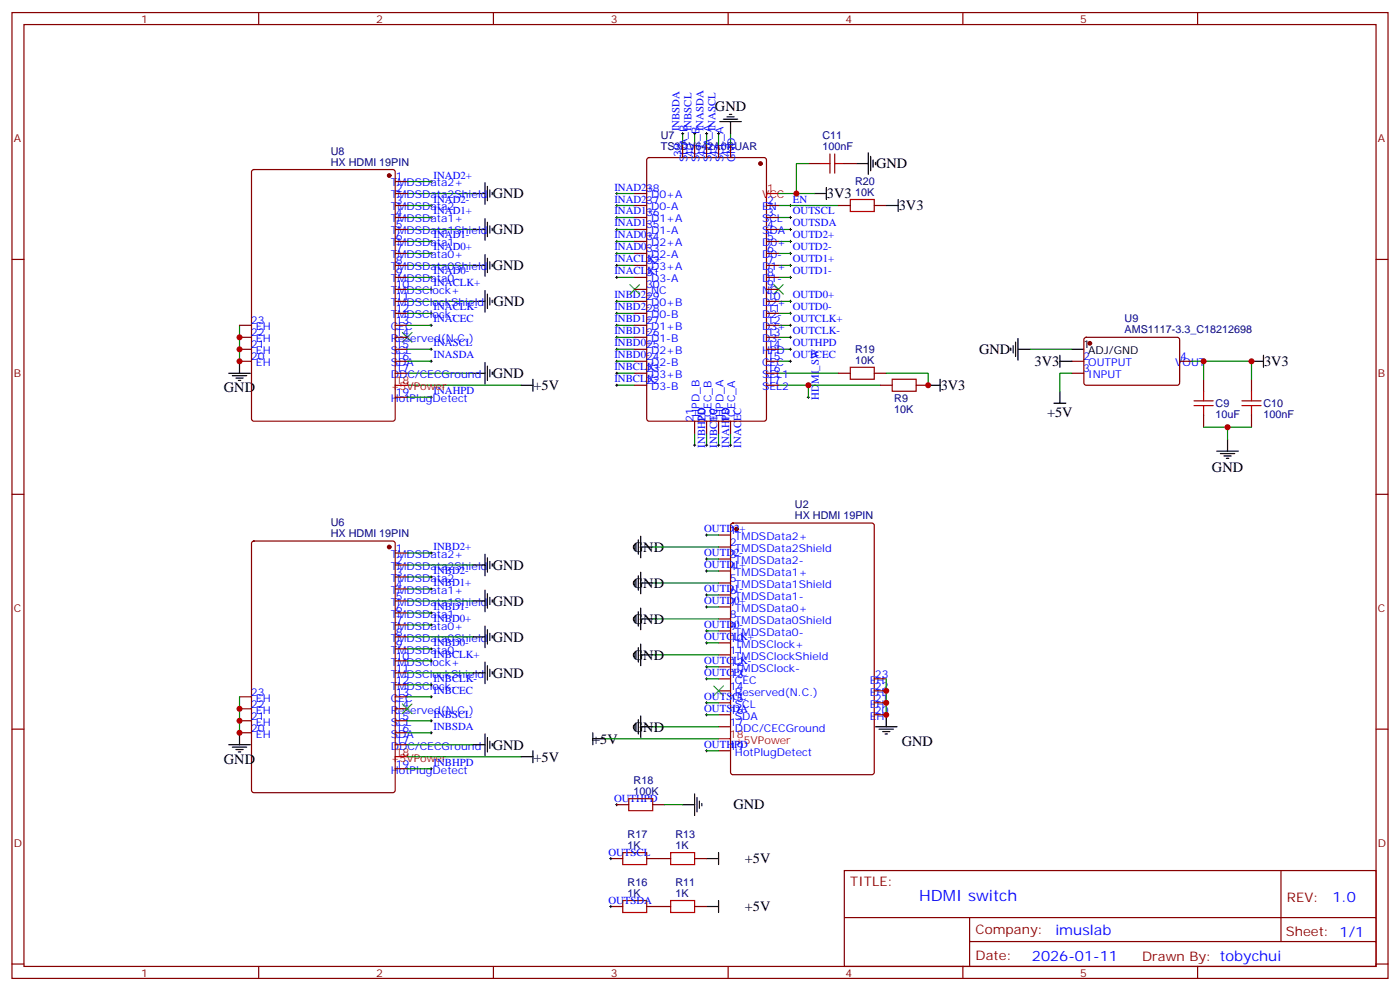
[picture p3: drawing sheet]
<svg xmlns="http://www.w3.org/2000/svg" width="412mm" height="292mm" viewBox="0 0 412 292" stroke-linecap="round" stroke-linejoin="round" font-family="sans-serif">
<g fill="none" stroke="#870000" stroke-width=".35">
<path d="M3.5 3.7h405.4v284.3h-405.4zM7.1 7.2h398.2v277.3h-398.2zM76.2 3.7v3.5M145.3 3.7v3.5M214.5 3.7v3.5M283.6 3.7v3.5M352.8 3.7v3.5M74.3 50.1l.5-.2h40.9l.7 .4v73l-.4 .6-41.2 .1-.7-.5v-72.9zM116.4 57h3.5M116.4 53.4h3.5M187 57h3.5M190.7 46.6l.5-.2h33.9l.6 .4 .1 76.5-.5 .6-34.1 .1-.6-.5-.1-76.4z"/>
<path d="M201.1 42.9v3.5M204.6 42.9v3.5M208.1 42.9v3.5M211.7 42.9v3.5M215.2 42.9v3.5M238.1 48.2h3.6M248.7 48.2h3.5M3.5 76.4h3.6M116.4 60.5h3.5M116.4 78.1h3.5M116.4 74.6h3.5M116.4 71.1h3.5"/>
<path d="M116.4 67.6h3.5M116.4 64h3.5M187 60.5h3.5M187 78.1h3.5M187 74.6h3.5M187 71.1h3.5M187 67.6h3.5M187 64h3.5M225.8 60.5h3.5M225.8 78.1h3.5M225.8 74.6h3.5M225.8 71.1h3.5"/>
<path d="M225.8 67.6h3.5M225.8 64h3.5M246.9 60.5h3.6M257.5 60.5h3.6M405.3 76.4h3.6M70.6 99.3h3.5M70.6 95.8h3.5M116.4 99.3h3.5M116.4 95.8h3.5M116.4 92.3h3.5M116.4 88.7h3.5M116.4 85.2h3.5"/>
<path d="M116.4 81.7h3.5M187 99.3h3.5M187 95.8h3.5M187 92.3h3.5M187 88.7h3.5M187 85.2h3.5M187 81.7h3.5M225.8 99.3h3.5M225.8 95.8h3.5M225.8 92.3h3.5M225.8 88.7h3.5M225.8 85.2h3.5"/>
<path d="M225.8 81.7h3.5M319.5 99.5l.5-.2 27.1 .1 .4 .6-.1 13-.6 .4h-27.1l-.4-.7v-12.7zM70.6 106.4h3.5M70.6 102.8h3.5M116.4 109.9h3.5M116.4 106.4h3.5M116.4 102.8h3.5M116.4 116.9h3.5M187 113.4h3.5M187 109.9h3.5M187 106.4h3.5M187 102.8h3.5"/>
<path d="M225.8 113.4h3.5M225.8 109.9h3.5M225.8 106.4h3.5M225.8 102.8h3.5M246.9 109.9h3.6M257.5 109.9h3.6M259.3 113.4h3.5M269.9 113.4h3.5M315.7 109.9h3.6M315.7 106.4h3.6M347.5 106.4h3.5M354.5 111.7v3.5"/>
<path d="M368.7 111.7v3.5M204.6 124v3.5M208.1 124v3.5M211.7 124v3.5M215.2 124v3.5M354.5 122.2v3.6M368.7 122.2v3.6M3.5 145.5h3.6M74.3 159.5l.5-.2h40.9l.7 .4v73l-.4 .6-41.2 .1-.7-.5v-72.9zM211.7 157.5h3.5M215.4 154.2l.5-.2h40.9l.7 .4v73l-.4 .6-41.2 .1-.7-.5v-72.9zM405.3 145.5h3.6"/>
<path d="M116.4 176.9h3.5M116.4 173.4h3.5M116.4 169.9h3.5M116.4 166.3h3.5M116.4 162.8h3.5M211.7 178.7h3.5M211.7 175.2h3.5M211.7 171.6h3.5M211.7 168.1h3.5M211.7 164.6h3.5M211.7 161h3.5M116.4 198.1h3.5"/>
<path d="M116.4 194.6h3.5M116.4 191h3.5M116.4 187.5h3.5M116.4 184h3.5M116.4 180.4h3.5M211.7 199.8h3.5M211.7 196.3h3.5M211.7 192.8h3.5M211.7 189.3h3.5M211.7 185.7h3.5M211.7 182.2h3.5M257.5 199.8h3.6"/>
<path d="M3.5 214.7h3.6M70.6 215.7h3.5M70.6 212.2h3.5M70.6 208.7h3.5M70.6 205.1h3.5M116.4 215.7h3.5M116.4 219.3h3.5M116.4 212.2h3.5M116.4 208.7h3.5M116.4 205.1h3.5M116.4 201.6h3.5M211.7 210.4h3.5"/>
<path d="M211.7 214h3.5M211.7 206.9h3.5M211.7 203.4h3.5M257.5 210.4h3.6M257.5 206.9h3.6M257.5 203.4h3.6M405.3 214.7h3.6M116.4 226.3h3.5M181.7 236.9h3.5M192.3 236.9h3.5M211.7 221h3.5M179.9 252.8h3.5"/>
<path d="M190.5 252.8h7.1M204.6 252.8h3.5M248.7 256.3h156.6v28.2h-156.6zM377.3 256.3v20.9M179.9 266.9h3.5M190.5 266.9h7.1M204.6 266.9h3.5M248.7 270.1h156.5M285.6 277.2h119.6M285.6 270.1v14.2M3.5 283.8h3.6M76.2 284.5v3.5"/>
<path d="M145.3 284.5v3.5M214.5 284.5v3.5M283.6 284.5v3.5M352.8 284.5v3.5M405.3 283.8h3.6"/>
</g>
<g fill="none" stroke="#000" stroke-width=".29">
<path d="M200.7 39.3h.7M201.1 39v.7M204.3 39.3h.7M204.6 39v.7M207.8 39.3h.7M208.1 39v.7M211.3 39.3h.7M211.7 39v.7M126.6 53.4h.8M127 53.1v.7M181.3 57h.7M181.7 56.6v.7"/>
<path d="M126.6 60.5h.8M126.6 64h.8M126.6 71.1h.8M126.6 74.6h.8M127 60.1v.8M127 63.7v.7M127 70.7v.7M127 74.3v.7M181.3 60.5h.7M181.3 64h.7M181.3 67.6h.7M181.3 71.1h.7"/>
<path d="M181.3 74.6h.7M181.3 78.1h.7M181.7 60.1v.8M181.7 63.7v.7M181.7 67.2v.7M181.7 70.7v.7M181.7 74.3v.7M181.7 77.8v.7M232.5 60.5h.7M232.5 64h.7M232.5 67.6h.7M232.5 71.1h.7"/>
<path d="M232.5 74.6h.7M232.5 78.1h.7M232.8 60.1v.8M232.8 63.7v.7M232.8 67.2v.7M232.8 70.7v.7M232.8 74.3v.7M232.8 77.8v.7M126.6 92.3h.8M126.6 95.8h.8M126.6 81.7h.8M126.6 85.2h.8"/>
<path d="M127 81.3v.7M127 84.8v.7M127 91.9v.7M127 95.4v.7M181.3 92.3h.7M181.3 88.7h.7M181.3 95.8h.7M181.3 99.3h.7M181.3 81.7h.7M181.7 81.3v.7M181.7 88.4v.7M181.7 91.9v.7"/>
<path d="M181.7 95.4v.7M181.7 99v.7M232.5 92.3h.7M232.5 88.7h.7M232.5 95.8h.7M232.5 99.3h.7M232.5 81.7h.7M232.8 81.3v.7M232.8 88.4v.7M232.8 91.9v.7M232.8 95.4v.7M232.8 99v.7"/>
<path d="M126.6 102.8h.8M126.6 106.4h.8M126.6 116.9h.8M127 102.5v.7M127 106v.7M127 116.6v.7M181.3 102.8h.7M181.3 106.4h.7M181.3 113.4h.7M181.3 109.9h.7M181.7 102.5v.7M181.7 106v.7"/>
<path d="M181.7 109.5v.7M181.7 113.1v.7M232.5 102.8h.7M232.5 106.4h.7M232.8 102.5v.7M232.8 106v.7M237.8 116.9h.7M238.1 116.6v.7M204.3 131.1h.7M204.6 130.7v.7M207.8 131.1h.7M208.1 130.7v.7"/>
<path d="M211.3 131.1h.7M211.7 130.7v.7M214.8 131.1h.7M215.2 130.7v.7M207.8 157.5h.7M208.1 157.2v.7M126.6 162.8h.8M126.6 169.9h.8M126.6 173.4h.8M127 162.5v.7M127 169.5v.7M127 173v.7"/>
<path d="M207.8 164.6h.7M207.8 168.1h.7M207.8 175.2h.7M207.8 178.7h.7M208.1 164.2v.7M208.1 167.7v.8M208.1 174.8v.7M208.1 178.3v.7M126.6 180.4h.8M126.6 184h.8M126.6 191h.8M126.6 194.6h.8"/>
<path d="M127 180.1v.7M127 183.6v.7M127 190.7v.7M127 194.2v.7M207.8 185.7h.7M207.8 189.3h.7M207.8 196.3h.7M207.8 199.8h.7M208.1 185.4v.7M208.1 188.9v.7M208.1 196v.7M208.1 199.5v.7"/>
<path d="M126.6 201.6h.8M126.6 205.1h.8M126.6 212.2h.8M126.6 215.7h.8M127 201.3v.7M127 204.8v.7M127 211.8v.7M127 215.4v.7M207.8 206.9h.7M207.8 210.4h.7M208.1 206.6v.7M208.1 210.1v.7"/>
<path d="M126.6 226.3h.8M127 226v.7M181.3 236.9h.7M181.7 236.5v.7M207.8 221h.7M208.1 220.7v.7M179.6 252.8h.7M179.9 252.4v.7M179.6 266.9h.7M179.9 266.5v.7"/>
</g>
<g fill="none" stroke="#008700" stroke-width=".35">
<path d="M201.1 39.3v3.6M204.6 39.3v3.6M208.1 39.3v3.6M211.7 39.3v3.6M215.2 39.3v3.6M119.9 57h19.4M119.9 53.4h7.1M181.7 57h5.3M229.3 57h10.6M238.1 48.2h-3.5v8.8M119.9 60.5h7.1M119.9 78.1h19.4"/>
<path d="M119.9 71.1h7.1M119.9 74.6h7.1M119.9 64h7.1M119.9 67.6h19.4M181.7 60.5h5.3M181.7 78.1h5.3M181.7 71.1h5.3M181.7 74.6h5.3M181.7 64h5.3M181.7 67.6h5.3M229.3 60.5h17.6M229.3 78.1h3.5"/>
<path d="M229.3 71.1h3.5M229.3 74.6h3.5M229.3 64h3.5M229.3 67.6h3.5M70.6 95.8v10.6M119.9 88.7h19.4M119.9 92.3h7.1M119.9 81.7h7.1M119.9 95.8h7.1M119.9 85.2h7.1M181.7 88.7h5.3M181.7 92.3h5.3"/>
<path d="M181.7 81.7h5.3M181.7 95.8h5.3M181.7 99.3h5.3M229.3 88.7h3.5M229.3 92.3h3.5M229.3 81.7h3.5M229.3 95.8h3.5M229.3 99.3h3.5M119.9 113.4h33.6M119.9 109.9h19.4M119.9 106.4h7.1M119.9 102.8h7.1"/>
<path d="M119.9 116.9h7.1M181.7 113.4h5.3M181.7 109.9h5.3M181.7 106.4h5.3M181.7 102.8h5.3M229.3 113.4h30M229.3 109.9h17.6M229.3 106.4h3.5M229.3 102.8h3.5M238.1 113.4v3.5M261.1 109.9h12.3v3.5M303.4 102.8h12.3"/>
<path d="M315.7 109.9h-3.5v5.3M351 106.4h3.5v5.3M354.5 106.4h14.2v5.3M204.6 127.5v3.6M208.1 127.5v3.6M211.7 127.5v3.6M215.2 127.5v3.6M354.5 125.8h14.2M361.6 125.8v3.5M208.1 157.5h3.6M119.9 166.3h19.4M119.9 176.9h19.4"/>
<path d="M119.9 173.4h7.1M119.9 169.9h7.1M119.9 162.8h7.1M192.3 161h19.4M192.3 171.6h19.4M208.1 164.6h3.6M208.1 168.1h3.6M208.1 175.2h3.6M208.1 178.7h3.6M119.9 187.5h19.4M119.9 198.1h19.4M119.9 194.6h7.1"/>
<path d="M119.9 191h7.1M119.9 184h7.1M119.9 180.4h7.1M192.3 182.2h19.4M192.3 192.8h19.4M208.1 185.7h3.6M208.1 189.3h3.6M208.1 196.3h3.6M208.1 199.8h3.6M261.1 199.8v10.6M70.6 205.1v10.6M119.9 219.3h19.4"/>
<path d="M119.9 212.2h7.1M119.9 215.7h7.1M119.9 205.1h7.1M119.9 201.6h7.1M178.2 217.5h33.5M192.3 214h19.4M208.1 206.9h3.6M208.1 210.4h3.6M119.9 222.8h33.6M119.9 226.3h7.1M195.8 236.9h5.3M208.1 221h3.6"/>
</g>
<g fill="none" stroke="#a10000" stroke-width=".35">
<path d="M241.7 48.2h2.8M244.5 45.3v5.7M245.9 48.2h2.8M245.9 45.3v5.7M250.5 58.7h7v3.6h-7zM250.5 108.1h7v3.6h-7zM262.8 111.7h7.1v3.5h-7.1zM351.7 118h5.7M351.7 119.4h5.7M354.5 115.2v2.8M354.5 119.4v2.8M365.8 118h5.7"/>
<path d="M365.8 119.4h5.7M368.7 115.2v2.8M368.7 119.4v2.8M185.2 235.1h7.1v3.6h-7.1zM183.4 251h7.1v3.5h-7.1zM197.6 251h7v3.5h-7zM183.4 265.1h7.1v3.5h-7.1zM197.6 265.1h7v3.5h-7z"/>
</g>
<g fill="none" stroke="#000" stroke-width=".35">
<path d="M212 35.8h6.4M213.1 35.1h4.2M214.1 34.4h2.2M214.8 33.7h.7M215.2 35.8v3.5M139.3 57h3.6M142.9 53.8v6.3M143.6 54.9v4.2M144.3 55.9v2.1M145 56.6v.7M239.9 57h3.5M243.4 55.2v3.5"/>
<path d="M252.2 48.2h3.6M255.8 45v6.3M256.5 46v4.3M257.2 47.1v2.1M257.9 47.8v.7M264.6 58.7v3.6M139.3 78.1h3.6M139.3 67.6h3.6M142.9 64.4v6.3M142.9 75v6.3M143.6 65.4v4.3M143.6 76v4.3"/>
<path d="M144.3 66.5v2.1M144.3 77.1v2.1M145 67.2v.7M145 77.8v.7M261.1 60.5h3.5M139.3 88.7h3.6M142.9 85.5v6.4M143.6 86.6v4.2M144.3 87.7v2.1M145 88.4v.7M299.9 99.7v6.3M67.4 109.9h6.3"/>
<path d="M68.4 110.6h4.3M69.5 111.3h2.1M70.2 112h.7M70.6 106.4v3.5M139.3 109.9h3.6M142.9 106.7v6.4M143.6 107.8v4.2M144.3 108.8v2.1M145 109.5v.7M153.5 113.4h3.5M157 111.7v3.5M273.4 113.4h3.5"/>
<path d="M276.9 111.7v3.5M297.7 102.5v.7M298.4 101.8v2.1M299.2 100.7v4.3M299.9 102.8h3.5M310.4 118.7h3.6M312.2 104.6v3.5M312.2 115.2v3.5M312.2 106.4h3.5M315.7 102.8h3.6M368.7 106.4h3.5M372.2 104.6v3.5"/>
<path d="M358.4 132.8h6.4M359.5 133.5h4.2M360.5 134.2h2.2M361.2 134.9h.7M361.6 129.3v3.5M187.3 160v2.1M188 158.9v4.3M188.7 157.9v6.3M139.3 166.3h3.6M139.3 176.9h3.6M142.9 163.2v6.3M142.9 173.7v6.4"/>
<path d="M143.6 164.2v4.3M143.6 174.8v4.2M144.3 165.3v2.1M144.3 175.9v2.1M145 166v.7M145 176.6v.7M186.6 160.7v.7M186.6 171.3v.7M187.3 170.6v2.1M188 169.5v4.2M188.7 161h3.6M188.7 168.5v6.3"/>
<path d="M188.7 179v6.4M188.7 171.6h3.6M139.3 187.5h3.6M139.3 198.1h3.6M142.9 184.3v6.4M142.9 194.9v6.4M143.6 185.4v4.2M143.6 196v4.2M144.3 186.4v2.2M144.3 197v2.1M145 187.1v.8M145 197.7v.7"/>
<path d="M186.6 181.9v.7M186.6 192.4v.7M187.3 181.2v2.1M187.3 191.7v2.2M188 180.1v4.2M188 190.7v4.2M188.7 189.6v6.4M188.7 182.2h3.6M188.7 192.8h3.6M67.4 219.3h6.3M68.4 220h4.3M70.6 215.7v3.6"/>
<path d="M139.3 219.3h3.6M142.9 216.1v6.3M143.6 217.1v4.3M144.3 218.2v2.1M145 218.9v.7M174.6 217.5h3.6M174.6 215.7v3.6M186.6 213.6v.7M187.3 212.9v2.1M188 211.8v4.3M188.7 214h3.6M188.7 210.8v6.3"/>
<path d="M257.9 214h6.3M258.9 214.7h4.3M260 215.4h2.1M260.7 216.1h.7M261.1 210.4v3.6M69.5 220.7h2.1M70.2 221.4h.7M153.5 222.8h3.5M157 221v3.5M201.1 236.9h3.5M204.6 233.7v6.4M205.3 234.8v4.2"/>
<path d="M206 235.8v2.1M206.7 236.5v.7M208.1 252.8h3.6M211.7 251v3.5M208.1 266.9h3.6M211.7 265.1v3.5"/>
</g>
<path d="M118.5 97.9l2.9 2.8M121.4 97.9l-2.9 2.8M185.6 83.8l2.8 2.8M188.4 83.8l-2.8 2.8M227.9 83.8l2.8 2.8M230.7 83.8l-2.8 2.8M118.5 207.3l2.9 2.8M121.4 207.3l-2.9 2.8M210.3 202l2.8 2.8M213.1 202l-2.8 2.8" fill="none" stroke="#3c3" stroke-width=".35"/>
<path d="M225.8 57h3.5M116.4 113.4h3.5M211.7 217.5h3.5M116.4 222.8h3.5" fill="none" stroke="#f00" stroke-width=".35"/>
<g fill="#870000" stroke="#870000" stroke-width=".35">
<circle cx="217" cy="155.8" r=".53"/>
<circle cx="114.7" cy="161" r=".53"/>
<circle cx="224" cy="48.2" r=".53"/>
<circle cx="114.7" cy="51.7" r=".53"/>
<circle cx="321" cy="101.1" r=".53"/>
</g>
<g fill="#c00">
<circle cx="261.1" cy="210.4" r=".88"/>
<circle cx="261.1" cy="206.9" r=".88"/>
<circle cx="261.1" cy="203.4" r=".88"/>
<circle cx="70.6" cy="215.7" r=".88"/>
<circle cx="70.6" cy="212.2" r=".88"/>
<circle cx="70.6" cy="208.7" r=".88"/>
<circle cx="70.6" cy="99.3" r=".88"/>
<circle cx="70.6" cy="102.8" r=".88"/>
<circle cx="70.6" cy="106.4" r=".88"/>
<circle cx="273.4" cy="113.4" r=".88"/>
<circle cx="361.6" cy="125.8" r=".88"/>
<circle cx="354.5" cy="106.4" r=".88"/>
<circle cx="238.1" cy="113.4" r=".88"/>
<circle cx="234.6" cy="57" r=".88"/>
<circle cx="368.7" cy="106.4" r=".88"/>
</g>
<text font-size="4.6" fill="#00f" x="270.8" y="265.3">HDMI switch</text>
<g font-size="4.2">
<text x="210.6" y="32.6">GND</text>
<text x="258.1" y="49.6">GND</text>
<text x="145.2" y="58.4">GND</text>
<text x="243.6" y="58.4">3V3</text>
<text x="264.8" y="61.9">3V3</text>
<text x="145.2" y="69">GND</text>
<text x="145.2" y="79.6">GND</text>
<text x="145.3" y="90.2">GND</text>
<text x="288.4" y="104.3">GND</text>
<text x="304.7" y="107.8">3V3</text>
<text x="372.4" y="107.8">3V3</text>
<text x="145.2" y="111.3">GND</text>
<text x="66" y="115.5">GND</text>
<text x="157.2" y="114.8">+5V</text>
<text x="277.1" y="114.9">3V3</text>
<text x="308.4" y="122.7">+5V</text>
<text x="357" y="138.9">GND</text>
<text x="145.2" y="167.8">GND</text>
<text x="186.4" y="162.5">GND</text>
<text x="186.4" y="173.1">GND</text>
<text x="145.2" y="178.3">GND</text>
<text x="186.4" y="183.6">GND</text>
<text x="145.2" y="188.9">GND</text>
<text x="186.4" y="194.2">GND</text>
<text x="145.2" y="199.5">GND</text>
<text x="186.4" y="215.4">GND</text>
<text x="145.2" y="220.7">GND</text>
<text x="174.4" y="218.9">+5V</text>
<text x="265.6" y="219.6">GND</text>
<text x="66" y="224.9">GND</text>
<text x="157.2" y="224.2">+5V</text>
<text x="216.1" y="238.3">GND</text>
<text x="219.4" y="254.2">+5V</text>
<text x="219.4" y="268.3">+5V</text>
</g>
<g font-size="4.2" fill="#00f">
<text x="392.5" y="265.6">1.0</text>
<text x="310.9" y="275.1">imuslab</text>
<text x="304" y="282.9">2026-01-11</text>
</g>
<g font-size="3.9" fill="#800">
<text x="250.5" y="260.9">TITLE:</text>
<text x="379.1" y="265.6">REV:</text>
<text x="287.4" y="275.1">Company:</text>
<text x="378.7" y="275.7">Sheet: 1/1</text>
<text x="287.4" y="282.8">Date:</text>
<text x="336.4" y="282.8">Drawn By: tobychui</text>
</g>
<g font-size="3.2" fill="#800">
<text x="41.6" y="6.7">1</text>
<text x="110.8" y="6.7">2</text>
<text x="179.9" y="6.7">3</text>
<text x="249.1" y="6.7">4</text>
<text x="318.2" y="6.7">5</text>
<text x="4.1" y="41.8">A</text>
<text x="405.9" y="41.8">A</text>
<text x="4.1" y="110.9">B</text>
<text x="405.9" y="110.9">B</text>
<text x="4.1" y="180.1">C</text>
<text x="405.9" y="180.1">C</text>
<text x="4.1" y="249.2">D</text>
<text x="405.9" y="249.2">D</text>
<text x="41.6" y="287.5">1</text>
<text x="110.8" y="287.5">2</text>
<text x="179.9" y="287.5">3</text>
<text x="249.1" y="287.5">4</text>
<text x="318.2" y="287.5">5</text>
</g>
<g font-size="3.2" fill="#000080">
<text x="194.6" y="40.9">U7</text>
<text x="242.3" y="41.1">C11</text>
<text x="97.5" y="45.5">U8</text>
<text x="194.6" y="44">TS3DV642A0RUAR</text>
<text x="242.3" y="44.3">100nF</text>
<text x="97.5" y="48.8">HX HDMI 19PIN</text>
<text x="251.9" y="57.7">10K</text>
<text x="251.9" y="54.5">R20</text>
<text x="331.3" y="94.8">U9</text>
<text x="331.3" y="98.1">AMS1117-3.3_C18212698</text>
<text x="251.9" y="107.1">10K</text>
<text x="251.9" y="103.9">R19</text>
<text x="263.4" y="118.4">R9</text>
<text x="358.1" y="119.9">C9</text>
<text x="372.2" y="119.8">C10</text>
<text x="263.4" y="121.6">10K</text>
<text x="358.1" y="123">10uF</text>
<text x="372.2" y="123">100nF</text>
<text x="234.2" y="149.6">U2</text>
<text x="97.5" y="154.9">U6</text>
<text x="234.2" y="152.9">HX HDMI 19PIN</text>
<text x="97.5" y="158.2">HX HDMI 19PIN</text>
<text x="186.6" y="230.9">R18</text>
<text x="186.6" y="234.1">100K</text>
<text x="184.9" y="249.9">1K</text>
<text x="184.9" y="246.8">R17</text>
<text x="199" y="249.9">1K</text>
<text x="199" y="246.8">R13</text>
<text x="184.9" y="260.9">R16</text>
<text x="199" y="260.9">R11</text>
<text x="184.9" y="264.1">1K</text>
<text x="199" y="264.1">1K</text>
</g>
<g font-size="3.2" fill="#00f">
<text x="200.2" y="38.6" transform="rotate(-90 200.2 38.6)">INBSDA</text>
<text x="203.7" y="38.6" transform="rotate(-90 203.7 38.6)">INBSCL</text>
<text x="207.3" y="38.6" transform="rotate(-90 207.3 38.6)">INASDA</text>
<text x="210.8" y="38.6" transform="rotate(-90 210.8 38.6)">INASCL</text>
<text x="200.7" y="46.2" transform="rotate(-90 200.7 46.2)">39</text>
<text x="202.5" y="47.7" transform="rotate(-90 202.5 47.7)">SDA_B</text>
<text x="204.3" y="46.2" transform="rotate(-90 204.3 46.2)">40</text>
<text x="206" y="47.7" transform="rotate(-90 206 47.7)">SCL_B</text>
<text x="207.8" y="46.2" transform="rotate(-90 207.8 46.2)">41</text>
<text x="209.5" y="47.7" transform="rotate(-90 209.5 47.7)">SDA_A</text>
<text x="211.3" y="46.2" transform="rotate(-90 211.3 46.2)">42</text>
<text x="213.1" y="47.7" transform="rotate(-90 213.1 47.7)">SCL_A</text>
<text x="214.8" y="46.2" transform="rotate(-90 214.8 46.2)">43</text>
<text x="216.6" y="47.7" transform="rotate(-90 216.6 47.7)">GND</text>
<text x="116.6" y="53.1">1</text>
<text x="127.7" y="52.6">INAD2+</text>
<text x="115.1" y="58.4">TMDSData2Shield</text>
<text x="115.1" y="54.9">TMDSData2+</text>
<text x="116.6" y="56.6">2</text>
<text x="127.7" y="59.6">INAD2-</text>
<text x="181" y="59.6">INAD2-</text>
<text x="181" y="56.1">INAD2+</text>
<text x="190.3" y="56.6">38</text>
<text x="191.8" y="58.4">D0+A</text>
<text x="233.5" y="59.6">EN</text>
<text x="115.1" y="65.4">TMDSData1+</text>
<text x="115.1" y="61.9">TMDSData2-</text>
<text x="116.6" y="63.7">4</text>
<text x="116.6" y="60.1">3</text>
<text x="127.7" y="63.1">INAD1+</text>
<text x="181" y="63.1">INAD1+</text>
<text x="190.3" y="63.7">36</text>
<text x="190.3" y="60.1">37</text>
<text x="191.8" y="65.4">D1+A</text>
<text x="191.8" y="61.9">D0-A</text>
<text x="224.5" y="61.9">EN</text>
<text x="224.5" y="65.4">SCL</text>
<text x="226" y="60.1">2</text>
<text x="226" y="63.7">3</text>
<text x="233.5" y="63.1">OUTSCL</text>
<text x="115.1" y="69">TMDSData1Shield</text>
<text x="116.6" y="70.7">6</text>
<text x="116.6" y="67.2">5</text>
<text x="127.7" y="70.2">INAD1-</text>
<text x="181" y="66.7">INAD1-</text>
<text x="181" y="70.2">INAD0+</text>
<text x="190.3" y="70.7">34</text>
<text x="190.3" y="67.2">35</text>
<text x="191.8" y="69">D1-A</text>
<text x="224.5" y="69">SDA</text>
<text x="226" y="67.2">4</text>
<text x="226" y="70.7">5</text>
<text x="233.5" y="70.2">OUTD2+</text>
<text x="233.5" y="66.7">OUTSDA</text>
<text x="115.1" y="76">TMDSData0+</text>
<text x="115.1" y="72.5">TMDSData1-</text>
<text x="116.6" y="77.8">8</text>
<text x="116.6" y="74.3">7</text>
<text x="127.7" y="73.7">INAD0+</text>
<text x="181" y="73.7">INAD0-</text>
<text x="181" y="77.3">INACLK+</text>
<text x="190.3" y="77.8">32</text>
<text x="190.3" y="74.3">33</text>
<text x="191.8" y="76">D2-A</text>
<text x="191.8" y="72.5">D2+A</text>
<text x="224.5" y="72.5">D0+</text>
<text x="224.5" y="76">D0-</text>
<text x="226" y="74.3">6</text>
<text x="226" y="77.8">7</text>
<text x="233.5" y="73.7">OUTD2-</text>
<text x="233.5" y="77.3">OUTD1+</text>
<text x="115.1" y="83.1">TMDSData0-</text>
<text x="115.1" y="79.6">TMDSData0Shield</text>
<text x="116.6" y="81.3">9</text>
<text x="127.7" y="80.8">INAD0-</text>
<text x="181" y="80.8">INACLK-</text>
<text x="190.3" y="81.3">31</text>
<text x="191.8" y="83.1">D3-A</text>
<text x="191.8" y="79.6">D3+A</text>
<text x="224.5" y="79.6">D1+</text>
<text x="224.5" y="83.1">D1-</text>
<text x="226" y="81.3">8</text>
<text x="233.5" y="80.8">OUTD1-</text>
<text x="115.1" y="86.6">TMDSClock+</text>
<text x="116.6" y="88.4">11</text>
<text x="116.6" y="84.8">10</text>
<text x="127.7" y="84.3">INACLK+</text>
<text x="181" y="87.8">INBD2+</text>
<text x="190.3" y="88.4">29</text>
<text x="190.3" y="84.8">30</text>
<text x="191.8" y="86.6">NC</text>
<text x="224.5" y="86.6">NC</text>
<text x="226" y="84.8">9</text>
<text x="226" y="88.4">10</text>
<text x="233.5" y="87.8">OUTD0+</text>
<text x="73.9" y="95.4">23</text>
<text x="115.1" y="93.7">TMDSClock-</text>
<text x="115.1" y="90.1">TMDSClockShield</text>
<text x="116.6" y="95.4">13</text>
<text x="116.6" y="91.9">12</text>
<text x="127.7" y="94.9">INACEC</text>
<text x="127.7" y="91.4">INACLK-</text>
<text x="181" y="91.4">INBD2-28</text>
<text x="181" y="94.9">INBD1+</text>
<text x="190.3" y="95.4">27</text>
<text x="191.8" y="93.7">D0-B</text>
<text x="191.8" y="90.1">D0+B</text>
<text x="224.5" y="90.1">D2+</text>
<text x="224.5" y="93.7">D2-</text>
<text x="226" y="91.9">11</text>
<text x="226" y="95.4">12</text>
<text x="233.5" y="91.4">OUTD0-</text>
<text x="233.5" y="94.9">OUTCLK+</text>
<text x="73.9" y="99">22</text>
<text x="75.4" y="100.7">EH</text>
<text x="75.4" y="97.2">EH</text>
<text x="115.1" y="100.7">Reserved(N.C.)</text>
<text x="115.1" y="97.2">CEC</text>
<text x="116.6" y="99">14</text>
<text x="127.7" y="102">INASCL</text>
<text x="181" y="98.4">INBD1-26</text>
<text x="181" y="102">INBD0+</text>
<text x="191.8" y="100.7">D1-B</text>
<text x="191.8" y="97.2">D1+B</text>
<text x="224.5" y="97.2">D3+</text>
<text x="224.5" y="100.7">D3-</text>
<text x="226" y="99">13</text>
<text x="233.5" y="102">OUTHPD</text>
<text x="233.5" y="98.4">OUTCLK-</text>
<text x="73.9" y="106">20</text>
<text x="73.9" y="102.5">21</text>
<text x="75.4" y="107.8">EH</text>
<text x="75.4" y="104.2">EH</text>
<text x="115.1" y="107.8">SDA</text>
<text x="115.1" y="104.2">SCL</text>
<text x="116.6" y="106">16</text>
<text x="116.6" y="102.5">15</text>
<text x="127.7" y="105.5">INASDA</text>
<text x="181" y="105.5">INBD0-24</text>
<text x="190.3" y="102.5">25</text>
<text x="191.8" y="107.8">D2-B</text>
<text x="191.8" y="104.2">D2+B</text>
<text x="224.5" y="104.2">HPD</text>
<text x="224.5" y="107.8">CEC</text>
<text x="226" y="102.5">14</text>
<text x="226" y="106">15</text>
<text x="233.5" y="105.5">OUTCEC</text>
<text x="319.1" y="106">2</text>
<text x="320.6" y="107.8">OUTPUT</text>
<text x="346.2" y="107.8">VOUT</text>
<text x="347.7" y="106">4</text>
<text x="115.1" y="111.3">DDC/CECGround</text>
<text x="116.6" y="109.5">17</text>
<text x="181" y="112.5">INBCLK-</text>
<text x="181" y="109">INBCLK+</text>
<text x="190.3" y="113.1">22</text>
<text x="190.3" y="109.5">23</text>
<text x="191.8" y="111.3">D3+B</text>
<text x="224.5" y="111.3">SEL1</text>
<text x="226" y="109.5">16</text>
<text x="226" y="113.1">17</text>
<text x="319.1" y="109.5">3</text>
<text x="320.6" y="111.3">INPUT</text>
<text x="115.1" y="118.4">HotPlugDetect</text>
<text x="116.6" y="116.6">19</text>
<text x="127.7" y="116.1">INAHPD</text>
<text x="191.8" y="114.8">D3-B</text>
<text x="224.5" y="114.8">SEL2</text>
<text x="241.2" y="117.7" transform="rotate(-90 241.2 117.7)">HDMI_SW</text>
<text x="204.3" y="124.2" transform="rotate(-90 204.3 124.2)">21</text>
<text x="206" y="122.7" transform="rotate(-90 206 122.7)">HPD_B</text>
<text x="207.8" y="124.2" transform="rotate(-90 207.8 124.2)">20</text>
<text x="209.5" y="122.7" transform="rotate(-90 209.5 122.7)">CEC_B</text>
<text x="211.3" y="124.2" transform="rotate(-90 211.3 124.2)">19</text>
<text x="213.1" y="122.7" transform="rotate(-90 213.1 122.7)">HPD_A</text>
<text x="214.8" y="124.2" transform="rotate(-90 214.8 124.2)">18</text>
<text x="216.6" y="122.7" transform="rotate(-90 216.6 122.7)">CEC_A</text>
<text x="207.7" y="131.8" transform="rotate(-90 207.7 131.8)">INBHPD</text>
<text x="211.2" y="131.8" transform="rotate(-90 211.2 131.8)">INBCEC</text>
<text x="214.7" y="131.8" transform="rotate(-90 214.7 131.8)">INAHPD</text>
<text x="218.3" y="131.8" transform="rotate(-90 218.3 131.8)">INACEC</text>
<text x="127.7" y="161.9">INBD2+</text>
<text x="207.4" y="156.6">OUTD2+</text>
<text x="215" y="160.7">2</text>
<text x="215" y="157.2">1</text>
<text x="216.5" y="158.9">TMDSData2+</text>
<text x="115.1" y="167.7">TMDSData2Shield</text>
<text x="115.1" y="164.2">TMDSData2+</text>
<text x="116.6" y="166">2</text>
<text x="116.6" y="162.5">1</text>
<text x="207.4" y="163.7">OUTD2-</text>
<text x="207.4" y="167.2">OUTD1+</text>
<text x="215" y="167.7">4</text>
<text x="215" y="164.2">3</text>
<text x="216.5" y="166">TMDSData2-</text>
<text x="216.5" y="162.5">TMDSData2Shield</text>
<text x="115.1" y="171.3">TMDSData2-</text>
<text x="116.6" y="173">4</text>
<text x="116.6" y="169.5">3</text>
<text x="127.7" y="169">INBD2-</text>
<text x="127.7" y="172.5">INBD1+</text>
<text x="215" y="171.3">5</text>
<text x="216.5" y="173">TMDSData1Shield</text>
<text x="216.5" y="169.5">TMDSData1+</text>
<text x="115.1" y="178.3">TMDSData1Shield</text>
<text x="115.1" y="174.8">TMDSData1+</text>
<text x="116.6" y="176.6">5</text>
<text x="127.7" y="179.6">INBD1-</text>
<text x="207.4" y="174.3">OUTD1-</text>
<text x="207.4" y="177.8">OUTD0+</text>
<text x="215" y="178.3">7</text>
<text x="215" y="174.8">6</text>
<text x="216.5" y="176.6">TMDSData1-</text>
<text x="115.1" y="185.4">TMDSData0+</text>
<text x="115.1" y="181.9">TMDSData1-</text>
<text x="116.6" y="183.6">7</text>
<text x="116.6" y="180.1">6</text>
<text x="127.7" y="183.1">INBD0+</text>
<text x="207.4" y="184.9">OUTD0-</text>
<text x="215" y="185.4">9</text>
<text x="215" y="181.9">8</text>
<text x="216.5" y="183.6">TMDSData0Shield</text>
<text x="216.5" y="180.1">TMDSData0+</text>
<text x="115.1" y="188.9">TMDSData0Shield</text>
<text x="116.6" y="190.7">9</text>
<text x="116.6" y="187.1">8</text>
<text x="127.7" y="190.1">INBD0-</text>
<text x="207.4" y="188.4">OUTCLK+</text>
<text x="215" y="188.9">10</text>
<text x="216.5" y="190.7">TMDSClock+</text>
<text x="216.5" y="187.1">TMDSData0-</text>
<text x="115.1" y="196">TMDSClock+</text>
<text x="115.1" y="192.4">TMDSData0-</text>
<text x="116.6" y="197.7">11</text>
<text x="116.6" y="194.2">10</text>
<text x="127.7" y="193.7">INBCLK+</text>
<text x="207.4" y="195.4">OUTCLK-</text>
<text x="215" y="196">12</text>
<text x="215" y="192.4">11</text>
<text x="216.5" y="197.7">TMDSClock-</text>
<text x="216.5" y="194.2">TMDSClockShield</text>
<text x="115.1" y="203">TMDSClock-</text>
<text x="115.1" y="199.5">TMDSClockShield</text>
<text x="116.6" y="201.3">12</text>
<text x="127.7" y="200.7">INBCLK-</text>
<text x="207.4" y="199">OUTCEC</text>
<text x="215" y="203">14</text>
<text x="215" y="199.5">13</text>
<text x="216.5" y="201.3">CEC</text>
<text x="256.2" y="201.3">EH</text>
<text x="257.7" y="203">22</text>
<text x="257.7" y="199.5">23</text>
<text x="73.9" y="208.3">22</text>
<text x="73.9" y="204.8">23</text>
<text x="75.4" y="206.6">EH</text>
<text x="115.1" y="206.6">CEC</text>
<text x="116.6" y="208.3">14</text>
<text x="116.6" y="204.8">13</text>
<text x="127.7" y="204.3">INBCEC</text>
<text x="207.4" y="206">OUTSCL</text>
<text x="207.4" y="209.6">OUTSDA</text>
<text x="215" y="206.6">15</text>
<text x="216.5" y="208.3">SCL</text>
<text x="216.5" y="204.8">Reserved(N.C.)</text>
<text x="256.2" y="208.3">EH</text>
<text x="256.2" y="204.8">EH</text>
<text x="257.7" y="206.6">21</text>
<text x="73.9" y="215.4">20</text>
<text x="73.9" y="211.8">21</text>
<text x="75.4" y="213.6">EH</text>
<text x="75.4" y="210.1">EH</text>
<text x="115.1" y="213.6">SCL</text>
<text x="115.1" y="210.1">Reserved(N.C.)</text>
<text x="116.6" y="215.4">16</text>
<text x="116.6" y="211.8">15</text>
<text x="127.7" y="211.3">INBSCL</text>
<text x="127.7" y="214.8">INBSDA</text>
<text x="215" y="213.6">17</text>
<text x="215" y="210.1">16</text>
<text x="216.5" y="215.4">DDC/CECGround</text>
<text x="216.5" y="211.8">SDA</text>
<text x="256.2" y="211.8">EH</text>
<text x="257.7" y="210.1">20</text>
<text x="75.4" y="217.1">EH</text>
<text x="115.1" y="220.7">DDC/CECGround</text>
<text x="115.1" y="217.1">SDA</text>
<text x="116.6" y="218.9">17</text>
<text x="207.4" y="220.1">OUTHPD</text>
<text x="215" y="220.7">19</text>
<text x="115.1" y="227.7">HotPlugDetect</text>
<text x="116.6" y="226">19</text>
<text x="127.7" y="225.4">INBHPD</text>
<text x="216.5" y="222.4">HotPlugDetect</text>
<text x="180.9" y="236.1">OUTHPD</text>
<text x="179.2" y="251.9">OUTSCL</text>
<text x="179.2" y="266">OUTSDA</text>
</g>
<g font-size="3.2" fill="#f00">
<text x="224.5" y="58.4">VCC</text>
<text x="226" y="56.6">1</text>
<text x="116.6" y="113.1">18</text>
<text x="115.1" y="114.8">+5VPower</text>
<text x="215" y="217.1">18</text>
<text x="216.5" y="218.9">+5VPower</text>
<text x="115.1" y="224.2">+5VPower</text>
<text x="116.6" y="222.4">18</text>
</g>
<g font-size="3.2">
<text x="319.1" y="102.5">1</text>
<text x="320.6" y="104.2">ADJ/GND</text>
</g>
</svg>
